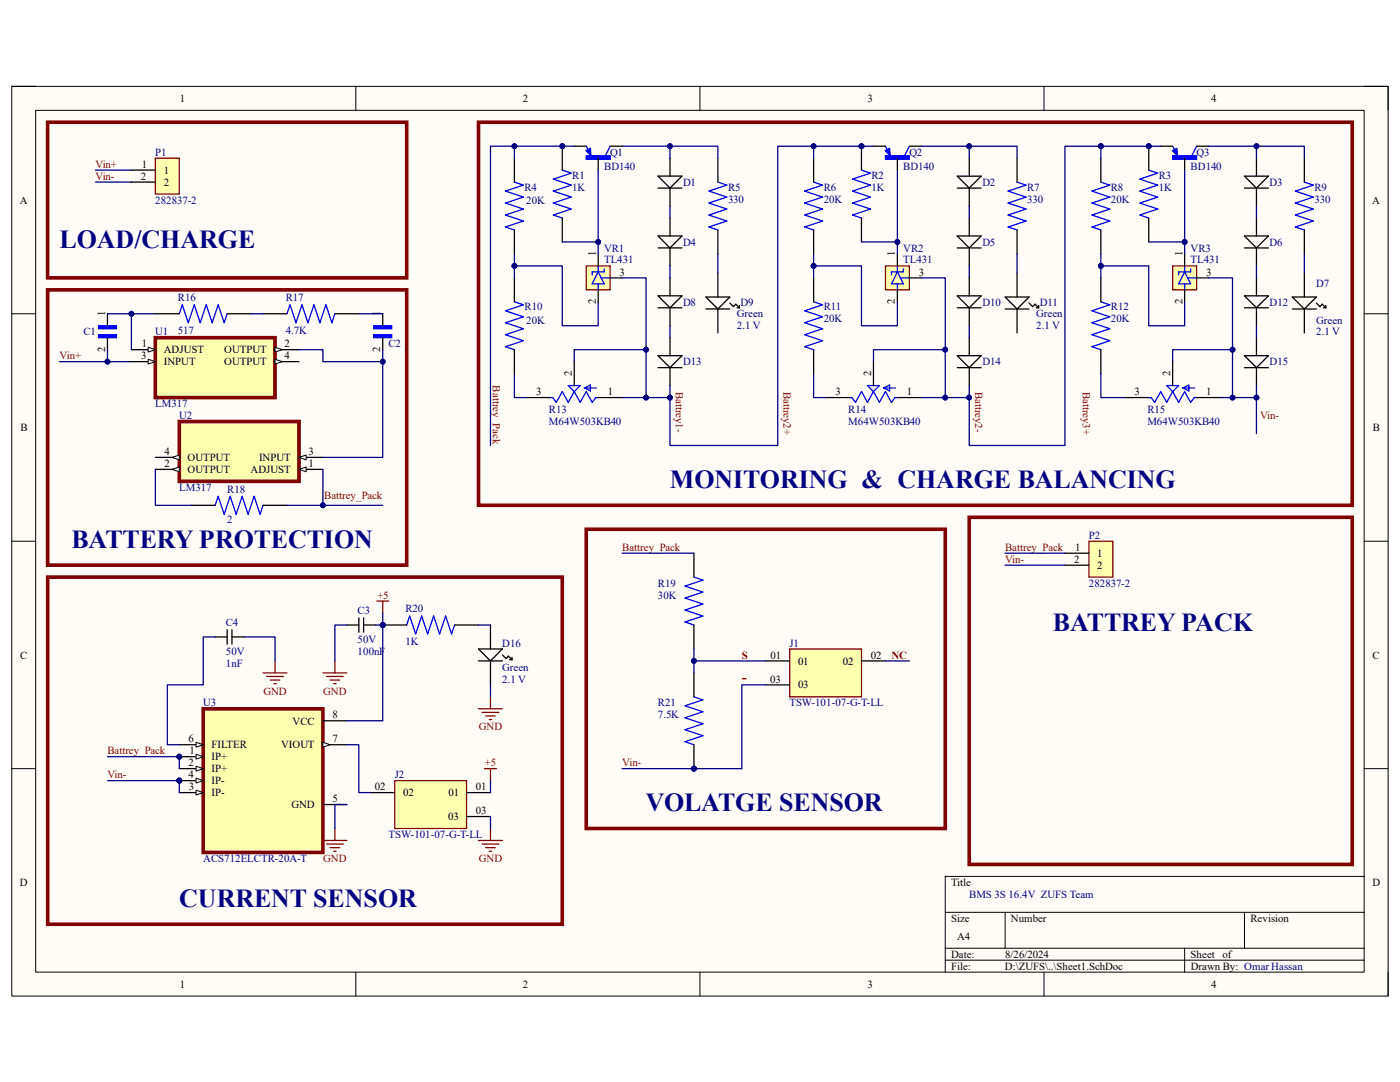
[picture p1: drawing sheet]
<svg xmlns="http://www.w3.org/2000/svg" width="279mm" height="216mm" viewBox="0 0 279 216" stroke-linecap="round" stroke-linejoin="round" font-family="sans-serif">
<path d="M2.3 17.2h274.7v181.6h-274.7z" fill-rule="evenodd" fill="#fffcf8"/>
<path d="M2.3 17.2h274.7v181.6h-274.7z" fill="none" stroke="#000" stroke-width=".2"/>
<path d="M7.1 22h265.1v172h-265.1z" fill-rule="evenodd" fill="#fffcf8"/>
<g fill="none" stroke="#000" stroke-width=".2">
<path d="M2.3 17.2h4.8M71 17.2v4.8M139.7 17.2v4.8M208.4 17.2v4.8M272.2 17.2h4.8v4.8M7.1 22h265.1v172h-265.1zM2.3 62.6h4.8M272.2 62.6h4.8M2.3 108h4.8M272.2 108h4.8M2.3 153.4h4.8M272.2 153.4h4.8"/>
<path d="M272.2 174.9h-83.6v19.1M71 194v4.8M139.7 194v4.8M188.6 182h83.6M188.6 189.2h83.6M188.6 191.6h83.6M200.6 182v7.2M208.4 194v4.8M236.4 189.2v4.8M248.4 182v7.2M277 194v4.8"/>
</g>
<path d="M31 67.4h23.9v11.9h-23.9z" fill-rule="evenodd" fill="#ffffb0"/>
<path d="M31 67.4h23.9v11.9h-23.9z" fill="none" stroke="#800000" stroke-width=".72"/>
<path d="M26.2 69.8h4.8" fill="none" stroke="#000" stroke-width=".25"/>
<path d="M29.6 69.3l1.4 .5-1.4 .5z" fill="#f8fcff"/>
<path d="M29.6 69.3l1.4 .5-1.4 .5z" fill="none" stroke="#000" stroke-width=".2"/>
<path d="M26.2 72.2h4.8" fill="none" stroke="#000" stroke-width=".25"/>
<path d="M29.6 71.7l1.4 .5-1.4 .4z" fill="#f8fcff"/>
<path d="M29.6 71.7l1.4 .5-1.4 .4z" fill="none" stroke="#000" stroke-width=".2"/>
<path d="M54.9 69.8h4.8" fill="none" stroke="#000" stroke-width=".25"/>
<path d="M54.9 69.3l1.4 .5-1.4 .5z" fill="#f8fcff"/>
<path d="M54.9 69.3l1.4 .5-1.4 .5z" fill="none" stroke="#000" stroke-width=".2"/>
<path d="M54.9 72.2h4.8" fill="none" stroke="#000" stroke-width=".25"/>
<path d="M54.9 71.7l1.4 .5-1.4 .4z" fill="#f8fcff"/>
<path d="M54.9 71.7l1.4 .5-1.4 .4z" fill="none" stroke="#000" stroke-width=".2"/>
<path d="M35.8 84.1h23.9v11.9h-23.9z" fill-rule="evenodd" fill="#ffffb0"/>
<path d="M35.8 84.1h23.9v11.9h-23.9z" fill="none" stroke="#800000" stroke-width=".72"/>
<path d="M59.7 93.7h4.7" fill="none" stroke="#000" stroke-width=".25"/>
<path d="M59.7 93.7l1.4-.5v.9z" fill="#f8fcff"/>
<path d="M59.7 93.7l1.4-.5v.9z" fill="none" stroke="#000" stroke-width=".2"/>
<path d="M59.7 91.3h4.7" fill="none" stroke="#000" stroke-width=".25"/>
<path d="M59.7 91.3l1.4-.5v1z" fill="#f8fcff"/>
<path d="M59.7 91.3l1.4-.5v1z" fill="none" stroke="#000" stroke-width=".2"/>
<path d="M31 93.7h4.8" fill="none" stroke="#000" stroke-width=".25"/>
<path d="M34.3 93.7l1.5-.5v.9z" fill="#f8fcff"/>
<path d="M34.3 93.7l1.5-.5v.9z" fill="none" stroke="#000" stroke-width=".2"/>
<path d="M31 91.3h4.8" fill="none" stroke="#000" stroke-width=".25"/>
<path d="M34.3 91.3l1.5-.5v1z" fill="#f8fcff"/>
<path d="M34.3 91.3l1.5-.5v1z" fill="none" stroke="#000" stroke-width=".2"/>
<path d="M31 31.6h4.8v7.1h-4.8z" fill-rule="evenodd" fill="#ffffb0"/>
<path d="M31 31.6h4.8v7.1h-4.8z" fill="none" stroke="#800000" stroke-width=".25"/>
<path d="M26.2 33.9h4.8M26.2 36.3h4.8" fill="none" stroke="#000" stroke-width=".25"/>
<path d="M19.7 66.8h3.5v.6h-3.5z" fill-rule="evenodd" fill="#00f"/>
<path d="M19.7 66.8h3.5v.6h-3.5z" fill="none" stroke="#00f" stroke-width=".25"/>
<path d="M19.7 65h3.5v.6h-3.5z" fill-rule="evenodd" fill="#00f"/>
<path d="M19.7 65h3.5v.6h-3.5z" fill="none" stroke="#00f" stroke-width=".25"/>
<path d="M21.4 62.6v2.4M21.4 67.4v2.4" fill="none" stroke="#000" stroke-width=".25"/>
<path d="M74.6 66.8h3.6v.6h-3.6z" fill-rule="evenodd" fill="#00f"/>
<path d="M74.6 66.8h3.6v.6h-3.6z" fill="none" stroke="#00f" stroke-width=".25"/>
<path d="M74.6 65h3.6v.6h-3.6z" fill-rule="evenodd" fill="#00f"/>
<path d="M74.6 65h3.6v.6h-3.6z" fill="none" stroke="#00f" stroke-width=".25"/>
<path d="M76.4 62.6v2.4M76.4 67.4v2.4" fill="none" stroke="#000" stroke-width=".25"/>
<path d="M9.5 24.4h71.7v31h-71.7zM9.5 57.8h71.7v55h-71.7z" fill="none" stroke="#800000" stroke-width=".72"/>
<path d="M117 31.1h4.8v.7h-4.8z" fill-rule="evenodd" fill="#00f"/>
<path d="M117 31.1h4.8v.7h-4.8zM117 29.2l.4 .7M121.8 29.2l-1 1.9" fill="none" stroke="#00f" stroke-width=".25"/>
<path d="M116.9 30.1l.9-.5 .1 1.5z" fill="#00f"/>
<path d="M116.9 30.1l.9-.5 .1 1.5z" fill="none" stroke="#00f" stroke-width=".25"/>
<path d="M114.6 29.2h2.4M119.4 31.6v2.3M121.8 29.2h2.4" fill="none" stroke="#000" stroke-width=".25"/>
<path d="M117 53.1h4.8v4.7h-4.8z" fill-rule="evenodd" fill="#ffffb0"/>
<path d="M117 53.1h4.8v4.7h-4.8z" fill="none" stroke="#800000" stroke-width=".25"/>
<path d="M119.4 54.3l1.2 2.3h-2.4zM119.4 53.1v1.2M119.4 56.6v1.2M120 55.4h1.8M120.6 53.7v.6h-2.4v.5" fill="none" stroke="#00f" stroke-width=".25"/>
<g fill="none" stroke="#000" stroke-width=".25">
<path d="M131.3 35.1h4.8l-2.4 2.4zM131.3 37.5h4.8M133.7 31.6v3.5M133.7 37.5v3.6M119.4 50.7v2.4M119.4 57.8v2.4M121.8 55.4h2.4M131.3 59h4.8l-2.4 2.4zM131.3 47.1h4.8l-2.4 2.4zM131.3 49.5h4.8M133.7 43.5v3.6M133.7 49.5v3.6"/>
<path d="M133.7 55.4v3.6M140.9 59.3h4.8l-2.4 2.4zM143.3 54.5v4.8M131.3 61.4h4.8M131.3 71h4.8l-2.4 2.4zM131.3 73.4h4.8M133.7 61.4v3.6M133.7 67.4v3.6M133.7 73.4v3.5M140.9 61.7h4.8M143.3 61.7v4.7M145.7 60.5l.7 .7 .4-.5 .8 .7"/>
<path d="M147.1 61.4h.5M147.6 60.9v.5"/>
</g>
<path d="M176.7 31.1h4.8v.7h-4.8z" fill-rule="evenodd" fill="#00f"/>
<path d="M176.7 31.1h4.8v.7h-4.8zM176.7 29.2l.4 .7M181.5 29.2l-1 1.9" fill="none" stroke="#00f" stroke-width=".25"/>
<path d="M176.6 30.1l.9-.5 .2 1.5z" fill="#00f"/>
<path d="M176.6 30.1l.9-.5 .2 1.5z" fill="none" stroke="#00f" stroke-width=".25"/>
<path d="M174.3 29.2h2.4M179.1 31.6v2.4M181.5 29.2h2.4" fill="none" stroke="#000" stroke-width=".25"/>
<path d="M176.7 53.1h4.8v4.7h-4.8z" fill-rule="evenodd" fill="#ffffb0"/>
<path d="M176.7 53.1h4.8v4.7h-4.8z" fill="none" stroke="#800000" stroke-width=".25"/>
<path d="M179.1 54.3l-1.2 2.3h2.4l-.6-1.2M179.1 54.3l.6 1.1M179.1 53.1v1.2M179.1 56.6v1.2M179.7 55.4h1.8M180.3 53.7v.6h-2.4v.6" fill="none" stroke="#00f" stroke-width=".25"/>
<g fill="none" stroke="#000" stroke-width=".25">
<path d="M191 35.1h4.8l-2.4 2.4zM191 37.5h4.8M193.4 31.6v3.5M193.4 37.5v3.6M179.1 50.7v2.4M179.1 57.8v2.4M181.5 55.4h2.4M191 59h4.8l-2.4 2.4zM191 47.1h4.8l-2.4 2.4zM191 49.5h4.8M193.4 43.5v3.6M193.4 49.5v3.6"/>
<path d="M193.4 55.4v3.6M200.6 59.3h4.8l-2.4 2.4zM203 54.5v4.8M191 61.4h4.8M191 71h4.8l-2.4 2.4zM191 73.4h4.8M193.4 61.4v3.6M193.4 67.4v3.6M193.4 73.4v3.5M200.6 61.7h4.8M203 61.7v4.7M205.4 60.5l.7 .7 .5-.5 .7 .7"/>
<path d="M206.8 61.4h.5M207.3 60.9v.5"/>
</g>
<path d="M234 31.1h4.8v.7h-4.8z" fill-rule="evenodd" fill="#00f"/>
<path d="M234 31.1h4.8v.7h-4.8zM234 29.2l.4 .7M238.8 29.2l-1 1.9" fill="none" stroke="#00f" stroke-width=".25"/>
<path d="M234 30.1l.9-.5 .1 1.5z" fill="#00f"/>
<path d="M234 30.1l.9-.5 .1 1.5z" fill="none" stroke="#00f" stroke-width=".25"/>
<path d="M231.6 29.2h2.4M236.4 31.6v2.4M238.8 29.2h2.4" fill="none" stroke="#000" stroke-width=".25"/>
<path d="M234 53.1h4.8v4.7h-4.8z" fill-rule="evenodd" fill="#ffffb0"/>
<path d="M234 53.1h4.8v4.7h-4.8z" fill="none" stroke="#800000" stroke-width=".25"/>
<path d="M236.4 54.3l-1.2 2.3h2.4l-.6-1.2M236.4 54.3l.6 1.1M236.4 53.1v1.2M236.4 56.6v1.2M237 55.4h1.8M237.6 53.7v.6h-2.4v.6" fill="none" stroke="#00f" stroke-width=".25"/>
<g fill="none" stroke="#000" stroke-width=".25">
<path d="M248.4 35.1h4.7l-2.3 2.4zM248.4 37.5h4.7M250.8 31.6v3.5M250.8 37.5v3.6M236.4 50.7v2.4M236.4 57.8v2.4M238.8 55.4h2.4M248.4 59h4.7l-2.3 2.4zM248.4 47.1h4.7l-2.3 2.4zM248.4 49.5h4.7M250.8 43.5v3.6M250.8 49.5v3.6"/>
<path d="M250.8 55.4v3.6M257.9 59.3h4.8l-2.4 2.4zM260.3 54.5v4.8M248.4 61.4h4.7M248.4 71h4.7l-2.3 2.4zM248.4 73.4h4.7M250.8 61.4v3.6M250.8 67.4v3.6M250.8 73.4v3.5M257.9 61.7h4.8M260.3 61.7v4.7M262.7 60.5l.7 .7 .5-.5 .7 .7"/>
<path d="M264.1 61.4h.5M264.6 60.9v.5"/>
</g>
<path d="M95.5 24.4h174.4v76.4h-174.4z" fill="none" stroke="#800000" stroke-width=".72"/>
<path d="M217.3 108h4.8v7.2h-4.8z" fill-rule="evenodd" fill="#ffffb0"/>
<path d="M217.3 108h4.8v7.2h-4.8z" fill="none" stroke="#800000" stroke-width=".25"/>
<path d="M102.7 55.4v4.8M31 62.6h4.8M45.3 62.6h4.8M102.7 69.8v4.8M212.5 110.4h4.8M212.5 112.8h4.8" fill="none" stroke="#000" stroke-width=".25"/>
<path d="M193.4 103.2h76.5v69.3h-76.5z" fill="none" stroke="#800000" stroke-width=".72"/>
<path d="M35.8 62.6l.6-1.8 1.2 3.6 1.2-3.6 1.2 3.6 1.2-3.6 1.1 3.6 1.2-3.6 1.2 3.6 .6-1.8M102.7 60.2l1.8 .6-3.6 1.2 3.6 1.2-3.6 1.2 3.6 1.2-3.6 1.2 3.6 1.2-3.6 1.2 1.8 .6" fill="none" stroke="#00f" stroke-width=".25"/>
<circle cx="112.2" cy="29.2" r=".48" fill="#000080"/>
<circle cx="112.2" cy="29.2" r=".48" fill="none" stroke="#000080" stroke-width=".2"/>
<path d="M112.2 33.9l1.8 .6-3.6 1.2 3.6 1.2-3.6 1.2 3.6 1.2-3.6 1.2 3.6 1.2-3.6 1.2 1.8 .6" fill="none" stroke="#00f" stroke-width=".25"/>
<path d="M112.2 29.2v4.7M112.2 43.5v4.8" fill="none" stroke="#000" stroke-width=".25"/>
<circle cx="112.2" cy="29.2" r=".48" fill="#000080"/>
<circle cx="112.2" cy="29.2" r=".48" fill="none" stroke="#000080" stroke-width=".2"/>
<path d="M102.7 36.3l1.8 .6-3.6 1.2 3.6 1.2-3.6 1.2 3.6 1.2-3.6 1.2 3.6 1.2-3.6 1.2 1.8 .6M162.4 36.3l1.8 .6-3.6 1.2 3.6 1.2-3.6 1.2 3.6 1.2-3.6 1.2 3.6 1.2-3.6 1.2 1.8 .6M57.3 62.6l.6-1.8 1.2 3.6 1.2-3.6 1.2 3.6 1.2-3.6 1.1 3.6 1.2-3.6 1.2 3.6 .6-1.8M162.4 60.2l1.8 .6-3.6 1.2 3.6 1.2-3.6 1.2 3.6 1.2-3.6 1.2 3.6 1.2-3.6 1.2 1.8 .6M42.9 100.8l.6-1.8 1.2 3.6 1.2-3.6 1.2 3.6 1.2-3.6 1.2 3.6 1.2-3.6 1.2 3.6 .6-1.8" fill="none" stroke="#00f" stroke-width=".25"/>
<path d="M102.7 31.6v4.7M162.4 31.6v4.7M102.7 45.9v4.8M162.4 45.9v4.8M162.4 55.4v4.8M52.5 62.6h4.8M66.8 62.6h4.8M162.4 69.8v4.8M38.2 100.8h4.7M52.5 100.8h4.8" fill="none" stroke="#000" stroke-width=".25"/>
<circle cx="171.9" cy="29.2" r=".48" fill="#000080"/>
<circle cx="171.9" cy="29.2" r=".48" fill="none" stroke="#000080" stroke-width=".2"/>
<path d="M171.9 34l1.8 .5-3.6 1.2 3.6 1.2-3.6 1.2 3.6 1.2-3.6 1.2 3.6 1.2-3.6 1.2 1.8 .6" fill="none" stroke="#00f" stroke-width=".25"/>
<path d="M171.9 29.2v4.7M171.9 43.5v4.8" fill="none" stroke="#000" stroke-width=".25"/>
<circle cx="171.9" cy="29.2" r=".48" fill="#000080"/>
<circle cx="171.9" cy="29.2" r=".48" fill="none" stroke="#000080" stroke-width=".2"/>
<path d="M143.3 36.3l1.8 .6-3.6 1.2 3.6 1.2-3.6 1.2 3.6 1.2-3.6 1.2 3.6 1.2-3.6 1.2 1.8 .6M219.7 36.3l1.8 .6-3.6 1.2 3.6 1.2-3.6 1.2 3.6 1.2-3.6 1.2 3.6 1.2-3.6 1.2 1.8 .6M219.7 60.2l1.8 .6-3.6 1.2 3.6 1.2-3.6 1.2 3.6 1.2-3.6 1.2 3.6 1.2-3.6 1.2 1.8 .6" fill="none" stroke="#00f" stroke-width=".25"/>
<path d="M143.3 31.6v4.7M219.7 31.6v4.7M143.3 45.9v4.8M219.7 45.9v4.8M219.7 55.4v4.8M219.7 69.8v4.8" fill="none" stroke="#000" stroke-width=".25"/>
<circle cx="229.3" cy="29.2" r=".48" fill="#000080"/>
<circle cx="229.3" cy="29.2" r=".48" fill="none" stroke="#000080" stroke-width=".2"/>
<path d="M229.3 34l1.7 .5-3.5 1.2 3.5 1.2-3.5 1.2 3.5 1.2-3.5 1.2 3.5 1.2-3.5 1.2 1.8 .6" fill="none" stroke="#00f" stroke-width=".25"/>
<path d="M229.3 29.2v4.8M229.3 43.5v4.8" fill="none" stroke="#000" stroke-width=".25"/>
<circle cx="229.3" cy="29.2" r=".48" fill="#000080"/>
<circle cx="229.3" cy="29.2" r=".48" fill="none" stroke="#000080" stroke-width=".2"/>
<path d="M203 36.3l1.8 .6-3.6 1.2 3.6 1.2-3.6 1.2 3.6 1.2-3.6 1.2 3.6 1.2-3.6 1.2 1.8 .6M260.3 36.3l1.8 .6-3.6 1.2 3.6 1.2-3.6 1.2 3.6 1.2-3.6 1.2 3.6 1.2-3.6 1.2 1.8 .6M138.5 115.2l1.8 .6-3.6 1.2 3.6 1.1-3.6 1.2 3.6 1.2-3.6 1.2 3.6 1.2-3.6 1.2 1.8 .6" fill="none" stroke="#00f" stroke-width=".25"/>
<path d="M203 31.6v4.7M260.3 31.6v4.7M203 45.9v4.8M260.3 45.9v4.8M138.5 110.4v4.8M138.5 124.7v4.8" fill="none" stroke="#000" stroke-width=".25"/>
<path d="M117 105.6h71.6v59.7h-71.6z" fill="none" stroke="#800000" stroke-width=".72"/>
<circle cx="138.5" cy="153.4" r=".48" fill="#000080"/>
<circle cx="138.5" cy="153.4" r=".48" fill="none" stroke="#000080" stroke-width=".2"/>
<path d="M138.5 139l1.8 .6-3.6 1.2 3.6 1.2-3.6 1.2 3.6 1.2-3.6 1.2 3.6 1.2-3.6 1.2 1.8 .6" fill="none" stroke="#00f" stroke-width=".25"/>
<path d="M138.5 148.6v4.8" fill="none" stroke="#000" stroke-width=".25"/>
<circle cx="138.5" cy="153.4" r=".48" fill="#000080"/>
<circle cx="138.5" cy="153.4" r=".48" fill="none" stroke="#000080" stroke-width=".2"/>
<path d="M138.5 134.3v4.7" fill="none" stroke="#000" stroke-width=".25"/>
<path d="M157.6 129.5h14.3v9.5h-14.3z" fill-rule="evenodd" fill="#ffffb0"/>
<path d="M157.6 129.5h14.3v9.5h-14.3z" fill="none" stroke="#800000" stroke-width=".25"/>
<path d="M152.8 131.9h4.8M152.8 136.7h4.8M171.9 131.9h4.8" fill="none" stroke="#000" stroke-width=".25"/>
<circle cx="35.8" cy="151" r=".48" fill="#000080"/>
<circle cx="35.8" cy="151" r=".48" fill="none" stroke="#000080" stroke-width=".2"/>
<circle cx="35.8" cy="155.8" r=".48" fill="#000080"/>
<circle cx="35.8" cy="155.8" r=".48" fill="none" stroke="#000080" stroke-width=".2"/>
<path d="M40.6 141.4h23.8v28.7h-23.8z" fill-rule="evenodd" fill="#ffffb0"/>
<path d="M40.6 141.4h23.8v28.7h-23.8z" fill="none" stroke="#800000" stroke-width=".72"/>
<path d="M35.8 148.6h4.8" fill="none" stroke="#000" stroke-width=".25"/>
<path d="M39.1 148.1l1.5 .5-1.5 .5z" fill="#f8fcff"/>
<path d="M39.1 148.1l1.5 .5-1.5 .5z" fill="none" stroke="#000" stroke-width=".2"/>
<path d="M35.8 151h4.8" fill="none" stroke="#000" stroke-width=".25"/>
<path d="M39.1 150.5l1.5 .5-1.5 .5z" fill="#f8fcff"/>
<path d="M39.1 150.5l1.5 .5-1.5 .5z" fill="none" stroke="#000" stroke-width=".2"/>
<circle cx="35.8" cy="151" r=".48" fill="#000080"/>
<circle cx="35.8" cy="151" r=".48" fill="none" stroke="#000080" stroke-width=".2"/>
<path d="M35.8 153.4h4.8" fill="none" stroke="#000" stroke-width=".25"/>
<path d="M39.1 152.9l1.5 .5-1.5 .5z" fill="#f8fcff"/>
<path d="M39.1 152.9l1.5 .5-1.5 .5z" fill="none" stroke="#000" stroke-width=".2"/>
<path d="M35.8 155.8h4.8" fill="none" stroke="#000" stroke-width=".25"/>
<path d="M39.1 155.3l1.5 .5-1.5 .4z" fill="#f8fcff"/>
<path d="M39.1 155.3l1.5 .5-1.5 .4z" fill="none" stroke="#000" stroke-width=".2"/>
<circle cx="35.8" cy="155.8" r=".48" fill="#000080"/>
<circle cx="35.8" cy="155.8" r=".48" fill="none" stroke="#000080" stroke-width=".2"/>
<path d="M35.8 158.2h4.8" fill="none" stroke="#000" stroke-width=".25"/>
<path d="M39.1 157.7l1.5 .5-1.5 .4z" fill="#f8fcff"/>
<path d="M39.1 157.7l1.5 .5-1.5 .4z" fill="none" stroke="#000" stroke-width=".2"/>
<path d="M64.4 143.8h4.8M64.4 148.6h4.8" fill="none" stroke="#000" stroke-width=".25"/>
<path d="M64.4 148.1l1.5 .5-1.5 .5z" fill="#f8fcff"/>
<path d="M64.4 148.1l1.5 .5-1.5 .5z" fill="none" stroke="#000" stroke-width=".2"/>
<path d="M64.4 160.5h4.8" fill="none" stroke="#000" stroke-width=".25"/>
<path d="M9.5 115.2h102.7v69.2h-102.7z" fill="none" stroke="#800000" stroke-width=".72"/>
<path d="M64.4 167.7h4.8M65.2 168.4h3.3M65.9 169.1h1.9M66.6 169.9h.5M66.8 165.3v2.4" fill="none" stroke="#800000" stroke-width=".25"/>
<path d="M78.8 155.8h14.3v9.5h-14.3z" fill-rule="evenodd" fill="#ffffb0"/>
<path d="M78.8 155.8h14.3v9.5h-14.3zM96.7 153.4h2.4M97.9 153.4v2.4M95.5 167.7h4.8M96.2 168.4h3.4M96.9 169.1h1.9M97.6 169.9h.5M97.9 165.3v2.4" fill="none" stroke="#800000" stroke-width=".25"/>
<path d="M74 158.2h4.8M93.1 158.2h4.8M93.1 162.9h4.8" fill="none" stroke="#000" stroke-width=".25"/>
<circle cx="76.4" cy="124.7" r=".48" fill="#000080"/>
<circle cx="76.4" cy="124.7" r=".48" fill="none" stroke="#000080" stroke-width=".2"/>
<path d="M81.2 124.7l.6-1.8 1.2 3.6 1.1-3.6 1.2 3.6 1.2-3.6 1.2 3.6 1.2-3.6 1.2 3.6 .6-1.8" fill="none" stroke="#00f" stroke-width=".25"/>
<path d="M76.4 124.7h4.8M90.7 124.7h4.8" fill="none" stroke="#000" stroke-width=".25"/>
<circle cx="76.4" cy="124.7" r=".48" fill="#000080"/>
<circle cx="76.4" cy="124.7" r=".48" fill="none" stroke="#000080" stroke-width=".2"/>
<g fill="none" stroke="#000" stroke-width=".25">
<path d="M105.1 79.3h4.7M114.6 72.2v4.7M119.4 79.3h4.8M164.8 79.3h4.7M174.3 72.2v4.7M179.1 79.3h4.8M224.5 79.3h4.8M234 72.2v4.7M238.8 79.3h4.8M42.9 127.1h2.4M45.3 125.7v2.8M46.3 125.7v2.8"/>
<path d="M46.3 127.1h2.4M69.2 124.7h2.4M71.6 123.3v2.8M72.6 123.3v2.8M72.6 124.7h2.4M95.5 129.5h4.8l-2.4 2.4zM95.5 131.9h4.8M97.9 124.7v4.8M97.9 131.9v4.8M100.3 130.7l.7 .7 .5-.5 .7 .7M101.7 131.6h.5M102.2 131.2v.4"/>
</g>
<g fill="none" stroke="#800000" stroke-width=".25">
<path d="M75.2 119.9h2.4M76.4 119.9v2.4M52.5 134.3h4.8M53.2 135h3.4M53.9 135.7h1.9M54.7 136.4h.4M54.9 131.9v2.4M64.4 134.3h4.8M65.2 135h3.3M65.9 135.7h1.9M66.6 136.4h.5M66.8 131.9v2.4"/>
<path d="M97.9 139v2.4M95.5 141.4h4.8M96.2 142.2h3.4M96.9 142.9h1.9M97.6 143.6h.5"/>
</g>
<g fill="none" stroke="#00f" stroke-width=".25">
<path d="M113.4 76.9h2.4l-1.2 1.2zM114.6 78.1l-1.2 2.2-1.2-2.2-1.2 2.2-.7-1h-.5M114.6 78.1l1.2 2.2 1.2-2.2 1.2 2.2 .7-1h.5M116.6 77.4h2.4M116.6 77.4l1.2-.6v1.2zM173.1 76.9h2.4l-1.2 1.2zM174.3 78.1l-1.2 2.2-1.2-2.2-1.2 2.2-.7-1h-.5M174.3 78.1l1.2 2.2 1.2-2.2 1.2 2.2 .7-1h.5M176.4 77.4h2.3M176.4 77.4l1.1-.6v1.2zM232.8 76.9h2.4l-1.2 1.2zM234 78.1l-1.2 2.2-1.2-2.2-1.1 2.2-.8-1h-.4"/>
<path d="M234 78.1l1.2 2.2 1.2-2.2 1.2 2.2 .7-1h.5M236.1 77.4h2.4M236.1 77.4l1.2-.6v1.2z"/>
</g>
<path d="M19.1 33.9h7.1M19.1 36.3h7.1M21.4 69.8v2.4" fill="none" stroke="#000080" stroke-width=".25"/>
<circle cx="21.4" cy="72.2" r=".48" fill="#000080"/>
<circle cx="21.4" cy="72.2" r=".48" fill="none" stroke="#000080" stroke-width=".2"/>
<path d="M64.4 93.7v7.1" fill="none" stroke="#000080" stroke-width=".25"/>
<circle cx="64.4" cy="100.8" r=".48" fill="#000080"/>
<circle cx="64.4" cy="100.8" r=".48" fill="none" stroke="#000080" stroke-width=".2"/>
<path d="M124.2 29.2h9.5v2.4M133.7 41.1v2.4M133.7 53.1v2.3M133.7 65v2.4" fill="none" stroke="#000080" stroke-width=".25"/>
<circle cx="133.7" cy="29.2" r=".48" fill="#000080"/>
<circle cx="133.7" cy="29.2" r=".48" fill="none" stroke="#000080" stroke-width=".2"/>
<path d="M183.9 29.2h9.5v2.4M193.4 41.1v2.4M193.4 53.1v2.3M193.4 65v2.4" fill="none" stroke="#000080" stroke-width=".25"/>
<circle cx="193.4" cy="29.2" r=".48" fill="#000080"/>
<circle cx="193.4" cy="29.2" r=".48" fill="none" stroke="#000080" stroke-width=".2"/>
<path d="M241.2 29.2h9.6v2.4M250.8 41.1v2.4M250.8 53.1v2.3M250.8 65v2.4" fill="none" stroke="#000080" stroke-width=".25"/>
<circle cx="250.8" cy="29.2" r=".48" fill="#000080"/>
<circle cx="250.8" cy="29.2" r=".48" fill="none" stroke="#000080" stroke-width=".2"/>
<path d="M11.9 72.2h14.3" fill="none" stroke="#000080" stroke-width=".25"/>
<circle cx="21.4" cy="72.2" r=".48" fill="#000080"/>
<circle cx="21.4" cy="72.2" r=".48" fill="none" stroke="#000080" stroke-width=".2"/>
<path d="M119.4 33.9v16.8" fill="none" stroke="#000080" stroke-width=".25"/>
<circle cx="119.4" cy="48.3" r=".48" fill="#000080"/>
<circle cx="119.4" cy="48.3" r=".48" fill="none" stroke="#000080" stroke-width=".2"/>
<path d="M236.4 34v16.7" fill="none" stroke="#000080" stroke-width=".25"/>
<circle cx="236.4" cy="48.3" r=".48" fill="#000080"/>
<circle cx="236.4" cy="48.3" r=".48" fill="none" stroke="#000080" stroke-width=".2"/>
<path d="M250.8 76.9v9.6" fill="none" stroke="#000080" stroke-width=".25"/>
<circle cx="250.8" cy="79.3" r=".48" fill="#000080"/>
<circle cx="250.8" cy="79.3" r=".48" fill="none" stroke="#000080" stroke-width=".2"/>
<path d="M21.4 62.6h4.8v7.2M200.6 112.8h11.9" fill="none" stroke="#000080" stroke-width=".25"/>
<circle cx="26.2" cy="62.6" r=".48" fill="#000080"/>
<circle cx="26.2" cy="62.6" r=".48" fill="none" stroke="#000080" stroke-width=".2"/>
<path d="M26.2 62.6h4.8" fill="none" stroke="#000080" stroke-width=".25"/>
<circle cx="26.2" cy="62.6" r=".48" fill="#000080"/>
<circle cx="26.2" cy="62.6" r=".48" fill="none" stroke="#000080" stroke-width=".2"/>
<path d="M50.1 62.6h2.4M71.6 62.6h4.8M57.3 100.8h19.1" fill="none" stroke="#000080" stroke-width=".25"/>
<circle cx="64.4" cy="100.8" r=".48" fill="#000080"/>
<circle cx="64.4" cy="100.8" r=".48" fill="none" stroke="#000080" stroke-width=".2"/>
<path d="M112.2 48.3h7.2" fill="none" stroke="#000080" stroke-width=".25"/>
<circle cx="119.4" cy="48.3" r=".48" fill="#000080"/>
<circle cx="119.4" cy="48.3" r=".48" fill="none" stroke="#000080" stroke-width=".2"/>
<path d="M102.7 50.7v4.7" fill="none" stroke="#000080" stroke-width=".25"/>
<circle cx="102.7" cy="53.1" r=".48" fill="#000080"/>
<circle cx="102.7" cy="53.1" r=".48" fill="none" stroke="#000080" stroke-width=".2"/>
<path d="M102.7 53.1h9.5v11.9h7.2v-4.8" fill="none" stroke="#000080" stroke-width=".25"/>
<circle cx="102.7" cy="53.1" r=".48" fill="#000080"/>
<circle cx="102.7" cy="53.1" r=".48" fill="none" stroke="#000080" stroke-width=".2"/>
<path d="M174.3 29.2h-19.1v59.7h-21.5v-12" fill="none" stroke="#000080" stroke-width=".25"/>
<circle cx="133.7" cy="79.3" r=".48" fill="#000080"/>
<circle cx="133.7" cy="79.3" r=".48" fill="none" stroke="#000080" stroke-width=".2"/>
<circle cx="162.4" cy="29.2" r=".48" fill="#000080"/>
<circle cx="162.4" cy="29.2" r=".48" fill="none" stroke="#000080" stroke-width=".2"/>
<circle cx="171.9" cy="29.2" r=".48" fill="#000080"/>
<circle cx="171.9" cy="29.2" r=".48" fill="none" stroke="#000080" stroke-width=".2"/>
<path d="M179.1 34v16.7" fill="none" stroke="#000080" stroke-width=".25"/>
<circle cx="179.1" cy="48.3" r=".48" fill="#000080"/>
<circle cx="179.1" cy="48.3" r=".48" fill="none" stroke="#000080" stroke-width=".2"/>
<path d="M171.9 48.3h7.2" fill="none" stroke="#000080" stroke-width=".25"/>
<circle cx="179.1" cy="48.3" r=".48" fill="#000080"/>
<circle cx="179.1" cy="48.3" r=".48" fill="none" stroke="#000080" stroke-width=".2"/>
<path d="M162.4 29.2v2.4" fill="none" stroke="#000080" stroke-width=".25"/>
<circle cx="162.4" cy="29.2" r=".48" fill="#000080"/>
<circle cx="162.4" cy="29.2" r=".48" fill="none" stroke="#000080" stroke-width=".2"/>
<path d="M162.4 50.7v4.7" fill="none" stroke="#000080" stroke-width=".25"/>
<circle cx="162.4" cy="53.1" r=".48" fill="#000080"/>
<circle cx="162.4" cy="53.1" r=".48" fill="none" stroke="#000080" stroke-width=".2"/>
<path d="M162.4 53.1h9.5v11.9h7.2v-4.8" fill="none" stroke="#000080" stroke-width=".25"/>
<circle cx="162.4" cy="53.1" r=".48" fill="#000080"/>
<circle cx="162.4" cy="53.1" r=".48" fill="none" stroke="#000080" stroke-width=".2"/>
<path d="M133.7 29.2h9.6v2.4M143.3 50.7v3.8" fill="none" stroke="#000080" stroke-width=".25"/>
<circle cx="133.7" cy="29.2" r=".48" fill="#000080"/>
<circle cx="133.7" cy="29.2" r=".48" fill="none" stroke="#000080" stroke-width=".2"/>
<path d="M219.7 29.2v2.4" fill="none" stroke="#000080" stroke-width=".25"/>
<circle cx="219.7" cy="29.2" r=".48" fill="#000080"/>
<circle cx="219.7" cy="29.2" r=".48" fill="none" stroke="#000080" stroke-width=".2"/>
<path d="M219.7 50.7v4.7" fill="none" stroke="#000080" stroke-width=".25"/>
<circle cx="219.7" cy="53.1" r=".48" fill="#000080"/>
<circle cx="219.7" cy="53.1" r=".48" fill="none" stroke="#000080" stroke-width=".2"/>
<path d="M219.7 53.1h9.6v11.9h7.1v-4.8" fill="none" stroke="#000080" stroke-width=".25"/>
<circle cx="219.7" cy="53.1" r=".48" fill="#000080"/>
<circle cx="219.7" cy="53.1" r=".48" fill="none" stroke="#000080" stroke-width=".2"/>
<path d="M219.7 29.2h-7.2v59.7h-19.1v-12" fill="none" stroke="#000080" stroke-width=".25"/>
<circle cx="193.4" cy="79.3" r=".48" fill="#000080"/>
<circle cx="193.4" cy="79.3" r=".48" fill="none" stroke="#000080" stroke-width=".2"/>
<circle cx="219.7" cy="29.2" r=".48" fill="#000080"/>
<circle cx="219.7" cy="29.2" r=".48" fill="none" stroke="#000080" stroke-width=".2"/>
<path d="M219.7 29.2h11.9" fill="none" stroke="#000080" stroke-width=".25"/>
<circle cx="219.7" cy="29.2" r=".48" fill="#000080"/>
<circle cx="219.7" cy="29.2" r=".48" fill="none" stroke="#000080" stroke-width=".2"/>
<circle cx="229.3" cy="29.2" r=".48" fill="#000080"/>
<circle cx="229.3" cy="29.2" r=".48" fill="none" stroke="#000080" stroke-width=".2"/>
<path d="M229.3 48.3h7.1" fill="none" stroke="#000080" stroke-width=".25"/>
<circle cx="236.4" cy="48.3" r=".48" fill="#000080"/>
<circle cx="236.4" cy="48.3" r=".48" fill="none" stroke="#000080" stroke-width=".2"/>
<path d="M250.8 29.2h9.5v2.4" fill="none" stroke="#000080" stroke-width=".25"/>
<circle cx="250.8" cy="29.2" r=".48" fill="#000080"/>
<circle cx="250.8" cy="29.2" r=".48" fill="none" stroke="#000080" stroke-width=".2"/>
<path d="M193.4 29.2h9.6v2.4M203 50.7v3.8M260.3 50.7v3.8" fill="none" stroke="#000080" stroke-width=".25"/>
<circle cx="193.4" cy="29.2" r=".48" fill="#000080"/>
<circle cx="193.4" cy="29.2" r=".48" fill="none" stroke="#000080" stroke-width=".2"/>
<path d="M102.7 29.2v2.4M200.6 110.4h11.9" fill="none" stroke="#000080" stroke-width=".25"/>
<circle cx="102.7" cy="29.2" r=".48" fill="#000080"/>
<circle cx="102.7" cy="29.2" r=".48" fill="none" stroke="#000080" stroke-width=".2"/>
<path d="M114.6 29.2h-16.7v59.7" fill="none" stroke="#000080" stroke-width=".25"/>
<circle cx="102.7" cy="29.2" r=".48" fill="#000080"/>
<circle cx="102.7" cy="29.2" r=".48" fill="none" stroke="#000080" stroke-width=".2"/>
<circle cx="112.2" cy="29.2" r=".48" fill="#000080"/>
<circle cx="112.2" cy="29.2" r=".48" fill="none" stroke="#000080" stroke-width=".2"/>
<path d="M76.4 69.8v21.5h-12" fill="none" stroke="#000080" stroke-width=".25"/>
<circle cx="76.4" cy="72.2" r=".48" fill="#000080"/>
<circle cx="76.4" cy="72.2" r=".48" fill="none" stroke="#000080" stroke-width=".2"/>
<path d="M59.7 69.8h4.7v2.4h12" fill="none" stroke="#000080" stroke-width=".25"/>
<circle cx="76.4" cy="72.2" r=".48" fill="#000080"/>
<circle cx="76.4" cy="72.2" r=".48" fill="none" stroke="#000080" stroke-width=".2"/>
<path d="M31 93.7v7.1h7.2M124.2 153.4h14.3" fill="none" stroke="#000080" stroke-width=".25"/>
<circle cx="138.5" cy="153.4" r=".48" fill="#000080"/>
<circle cx="138.5" cy="153.4" r=".48" fill="none" stroke="#000080" stroke-width=".2"/>
<path d="M124.2 110.4h14.3M138.5 131.9h14.3M176.7 131.9h4.8" fill="none" stroke="#000080" stroke-width=".25"/>
<circle cx="138.5" cy="131.9" r=".48" fill="#000080"/>
<circle cx="138.5" cy="131.9" r=".48" fill="none" stroke="#000080" stroke-width=".2"/>
<path d="M152.8 136.7h-4.8v16.7h-9.5" fill="none" stroke="#000080" stroke-width=".25"/>
<circle cx="138.5" cy="153.4" r=".48" fill="#000080"/>
<circle cx="138.5" cy="153.4" r=".48" fill="none" stroke="#000080" stroke-width=".2"/>
<path d="M35.8 155.8v2.4M69.2 160.5h-2.4v4.8" fill="none" stroke="#000080" stroke-width=".25"/>
<circle cx="35.8" cy="155.8" r=".48" fill="#000080"/>
<circle cx="35.8" cy="155.8" r=".48" fill="none" stroke="#000080" stroke-width=".2"/>
<path d="M76.4 122.3v2.4M95.5 124.7h2.4M97.9 136.7v2.3M97.9 155.8v2.4M97.9 162.9v2.4" fill="none" stroke="#000080" stroke-width=".25"/>
<circle cx="76.4" cy="124.7" r=".48" fill="#000080"/>
<circle cx="76.4" cy="124.7" r=".48" fill="none" stroke="#000080" stroke-width=".2"/>
<path d="M76.4 124.7v19.1h-7.2" fill="none" stroke="#000080" stroke-width=".25"/>
<circle cx="76.4" cy="124.7" r=".48" fill="#000080"/>
<circle cx="76.4" cy="124.7" r=".48" fill="none" stroke="#000080" stroke-width=".2"/>
<path d="M75 124.7h1.4" fill="none" stroke="#000080" stroke-width=".25"/>
<circle cx="76.4" cy="124.7" r=".48" fill="#000080"/>
<circle cx="76.4" cy="124.7" r=".48" fill="none" stroke="#000080" stroke-width=".2"/>
<path d="M48.7 127.1h6.2v4.8M138.5 129.5v4.8" fill="none" stroke="#000080" stroke-width=".25"/>
<circle cx="138.5" cy="131.9" r=".48" fill="#000080"/>
<circle cx="138.5" cy="131.9" r=".48" fill="none" stroke="#000080" stroke-width=".2"/>
<path d="M69.2 124.7h-2.4v7.2M21.5 151h14.3v2.4" fill="none" stroke="#000080" stroke-width=".25"/>
<circle cx="35.8" cy="151" r=".48" fill="#000080"/>
<circle cx="35.8" cy="151" r=".48" fill="none" stroke="#000080" stroke-width=".2"/>
<path d="M21.5 155.8h14.3" fill="none" stroke="#000080" stroke-width=".25"/>
<circle cx="35.8" cy="155.8" r=".48" fill="#000080"/>
<circle cx="35.8" cy="155.8" r=".48" fill="none" stroke="#000080" stroke-width=".2"/>
<path d="M243.6 79.3h7.2M42.9 127.1h-2.3v9.6h-7.2v11.9h2.4M69.2 148.6h2.4v9.6h2.4" fill="none" stroke="#000080" stroke-width=".25"/>
<circle cx="246" cy="79.3" r=".48" fill="#000080"/>
<circle cx="246" cy="79.3" r=".48" fill="none" stroke="#000080" stroke-width=".2"/>
<circle cx="250.8" cy="79.3" r=".48" fill="#000080"/>
<circle cx="250.8" cy="79.3" r=".48" fill="none" stroke="#000080" stroke-width=".2"/>
<path d="M241.2 55.4h4.8v23.9M219.7 74.6v4.7h4.8" fill="none" stroke="#000080" stroke-width=".25"/>
<circle cx="246" cy="69.8" r=".48" fill="#000080"/>
<circle cx="246" cy="69.8" r=".48" fill="none" stroke="#000080" stroke-width=".2"/>
<circle cx="246" cy="79.3" r=".48" fill="#000080"/>
<circle cx="246" cy="79.3" r=".48" fill="none" stroke="#000080" stroke-width=".2"/>
<path d="M246 69.8h-12v2.4" fill="none" stroke="#000080" stroke-width=".25"/>
<circle cx="246" cy="69.8" r=".48" fill="#000080"/>
<circle cx="246" cy="69.8" r=".48" fill="none" stroke="#000080" stroke-width=".2"/>
<path d="M183.9 79.3h9.5" fill="none" stroke="#000080" stroke-width=".25"/>
<circle cx="188.6" cy="79.3" r=".48" fill="#000080"/>
<circle cx="188.6" cy="79.3" r=".48" fill="none" stroke="#000080" stroke-width=".2"/>
<circle cx="193.4" cy="79.3" r=".48" fill="#000080"/>
<circle cx="193.4" cy="79.3" r=".48" fill="none" stroke="#000080" stroke-width=".2"/>
<path d="M162.4 74.6v4.7h2.4M188.6 69.8h-14.3v2.4" fill="none" stroke="#000080" stroke-width=".25"/>
<circle cx="188.6" cy="69.8" r=".48" fill="#000080"/>
<circle cx="188.6" cy="69.8" r=".48" fill="none" stroke="#000080" stroke-width=".2"/>
<path d="M183.9 55.4h4.7v23.9" fill="none" stroke="#000080" stroke-width=".25"/>
<circle cx="188.6" cy="69.8" r=".48" fill="#000080"/>
<circle cx="188.6" cy="69.8" r=".48" fill="none" stroke="#000080" stroke-width=".2"/>
<circle cx="188.6" cy="79.3" r=".48" fill="#000080"/>
<circle cx="188.6" cy="79.3" r=".48" fill="none" stroke="#000080" stroke-width=".2"/>
<path d="M124.2 79.3h9.5" fill="none" stroke="#000080" stroke-width=".25"/>
<circle cx="128.9" cy="79.3" r=".48" fill="#000080"/>
<circle cx="128.9" cy="79.3" r=".48" fill="none" stroke="#000080" stroke-width=".2"/>
<circle cx="133.7" cy="79.3" r=".48" fill="#000080"/>
<circle cx="133.7" cy="79.3" r=".48" fill="none" stroke="#000080" stroke-width=".2"/>
<path d="M102.7 74.6v4.7h2.4M128.9 69.8h-14.3v2.4" fill="none" stroke="#000080" stroke-width=".25"/>
<circle cx="128.9" cy="69.8" r=".48" fill="#000080"/>
<circle cx="128.9" cy="69.8" r=".48" fill="none" stroke="#000080" stroke-width=".2"/>
<path d="M124.2 55.4h4.7v23.9" fill="none" stroke="#000080" stroke-width=".25"/>
<circle cx="128.9" cy="69.8" r=".48" fill="#000080"/>
<circle cx="128.9" cy="69.8" r=".48" fill="none" stroke="#000080" stroke-width=".2"/>
<circle cx="128.9" cy="79.3" r=".48" fill="#000080"/>
<circle cx="128.9" cy="79.3" r=".48" fill="none" stroke="#000080" stroke-width=".2"/>
<g font-size="5.2" fill="#000080">
<text x="11.9" y="49.6">LOAD/CHARGE</text>
<text x="133.7" y="97.3">MONITORING &amp; CHARGE BALANCING</text>
<text x="14.3" y="109.3">BATTERY PROTECTION</text>
<text x="210.1" y="126">BATTREY PACK</text>
<text x="128.9" y="161.8">VOLATGE SENSOR</text>
<text x="35.8" y="180.9">CURRENT SENSOR</text>
</g>
<text font-size="3" fill="#800000" x="148" y="136">-</text>
<g font-size="2.2">
<text x="35.9" y="20.4">1</text>
<text x="104.4" y="20.4">2</text>
<text x="173.1" y="20.4">3</text>
<text x="241.7" y="20.4">4</text>
<text x="28.1" y="35.9">2</text>
<text x="28.3" y="33.5">1</text>
<text x="32.7" y="34.7">1</text>
<text x="3.9" y="40.6">A</text>
<text x="32.7" y="37.1">2</text>
<text x="273.9" y="40.6">A</text>
<text x="118.9" y="51.1" transform="rotate(-90 118.9 51.1)">1</text>
<text x="178.6" y="51.1" transform="rotate(-90 178.6 51.1)">1</text>
<text x="236" y="51.1" transform="rotate(-90 236 51.1)">1</text>
<text x="123.7" y="55">3</text>
<text x="183.4" y="55">3</text>
<text x="240.7" y="55">3</text>
<text x="21" y="63.1" transform="rotate(-90 21 63.1)">1</text>
<text x="75.9" y="63.1" transform="rotate(-90 75.9 63.1)">1</text>
<text x="118.9" y="60.7" transform="rotate(-90 118.9 60.7)">2</text>
<text x="178.6" y="60.7" transform="rotate(-90 178.6 60.7)">2</text>
<text x="236" y="60.7" transform="rotate(-90 236 60.7)">2</text>
<text x="21" y="70.3" transform="rotate(-90 21 70.3)">2</text>
<text x="28.2" y="71.7">3</text>
<text x="28.3" y="69.3">1</text>
<text x="32.7" y="70.5">ADJUST</text>
<text x="44.7" y="70.5">OUTPUT</text>
<text x="56.8" y="69.3">2</text>
<text x="56.8" y="71.7">4</text>
<text x="75.9" y="70.3" transform="rotate(-90 75.9 70.3)">2</text>
<text x="32.7" y="72.9">INPUT</text>
<text x="44.7" y="72.9">OUTPUT</text>
<text x="114.1" y="75" transform="rotate(-90 114.1 75)">2</text>
<text x="173.9" y="75" transform="rotate(-90 173.9 75)">2</text>
<text x="233.5" y="75" transform="rotate(-90 233.5 75)">2</text>
<text x="107" y="78.9">3</text>
<text x="121.3" y="78.9">1</text>
<text x="166.7" y="78.9">3</text>
<text x="181" y="78.9">1</text>
<text x="226.4" y="78.9">3</text>
<text x="240.7" y="78.9">1</text>
<text x="4.1" y="86">B</text>
<text x="274" y="86">B</text>
<text x="32.9" y="93.2">2</text>
<text x="32.9" y="90.8">4</text>
<text x="37.4" y="94.4">OUTPUT</text>
<text x="37.4" y="92">OUTPUT</text>
<text x="50" y="94.4">ADJUST</text>
<text x="51.7" y="92">INPUT</text>
<text x="61.6" y="93.2">1</text>
<text x="61.6" y="90.8">3</text>
<text x="214.4" y="112.3">2</text>
<text x="214.6" y="109.9">1</text>
<text x="218.9" y="111.1">1</text>
<text x="218.9" y="113.5">2</text>
<text x="4" y="131.4">C</text>
<text x="153.8" y="131.4">01</text>
<text x="173.8" y="131.4">02</text>
<text x="273.9" y="131.4">C</text>
<text x="153.7" y="136.2">03</text>
<text x="159.3" y="132.6">01</text>
<text x="159.3" y="137.4">03</text>
<text x="168.2" y="132.6">02</text>
<text x="66.3" y="143.3">8</text>
<text x="37.6" y="148.1">6</text>
<text x="42.2" y="149.4">FILTER</text>
<text x="56.1" y="149.4">VIOUT</text>
<text x="58.4" y="144.6">VCC</text>
<text x="66.3" y="148.1">7</text>
<text x="37.6" y="152.9">2</text>
<text x="37.6" y="155.3">4</text>
<text x="37.8" y="150.5">1</text>
<text x="42.2" y="151.7">IP+</text>
<text x="42.2" y="154.1">IP+</text>
<text x="37.7" y="157.7">3</text>
<text x="42.2" y="156.5">IP-</text>
<text x="42.2" y="158.9">IP-</text>
<text x="58.2" y="161.3">GND</text>
<text x="66.3" y="160.1">5</text>
<text x="74.8" y="157.7">02</text>
<text x="80.4" y="158.9">02</text>
<text x="89.5" y="158.9">01</text>
<text x="95" y="157.7">01</text>
<text x="89.5" y="163.7">03</text>
<text x="95" y="162.5">03</text>
<text x="4" y="176.8">D</text>
<text x="189.8" y="176.8">Title</text>
<text x="273.9" y="176.8">D</text>
<text x="189.8" y="184">Size</text>
<text x="201.8" y="184">Number</text>
<text x="249.6" y="184">Revision</text>
<text x="189.8" y="191.1">Date:</text>
<text x="191" y="187.5">A4</text>
<text x="200.6" y="191.1">8/26/2024</text>
<text x="237.6" y="191.1">Sheet</text>
<text x="244" y="191.1">of</text>
<text x="35.9" y="197.1">1</text>
<text x="104.4" y="197.1">2</text>
<text x="173.1" y="197.1">3</text>
<text x="189.8" y="193.5">File:</text>
<text x="200.6" y="193.5">D:\ZUFS\..\Sheet1.SchDoc</text>
<text x="237.6" y="193.5">Drawn By: Omar Hassan</text>
<text x="241.7" y="197.1">4</text>
</g>
<g font-size="2.2" fill="#800000">
<text x="19" y="33.5">Vin+</text>
<text x="19" y="35.9">Vin-</text>
<text x="11.9" y="71.7">Vin+</text>
<text x="98.3" y="76.9" transform="rotate(90 98.3 76.9)">Battrey_Pack</text>
<text x="134.9" y="78.1" transform="rotate(90 134.9 78.1)">Battrey1-</text>
<text x="156.4" y="78.1" transform="rotate(90 156.4 78.1)">Battrey2+</text>
<text x="194.6" y="78.1" transform="rotate(90 194.6 78.1)">Battrey2-</text>
<text x="216.1" y="78.1" transform="rotate(90 216.1 78.1)">Battrey3+</text>
<text x="251.5" y="83.7">Vin-</text>
<text x="64.7" y="99.7">Battrey_Pack</text>
<text x="124.2" y="109.9">Battrey_Pack</text>
<text x="200.6" y="112.3">Vin-</text>
<text x="200.6" y="109.9">Battrey_Pack</text>
<text x="75.3" y="119.5">+5</text>
<text x="148" y="131.4">S</text>
<text x="177.9" y="131.4">NC</text>
<text x="52.6" y="138.6">GND</text>
<text x="64.5" y="138.6">GND</text>
<text x="95.6" y="145.8">GND</text>
<text x="21.4" y="150.5">Battrey_Pack</text>
<text x="21.4" y="155.3">Vin-</text>
<text x="96.8" y="152.9">+5</text>
<text x="124.2" y="152.9">Vin-</text>
<text x="64.5" y="172">GND</text>
<text x="95.6" y="172">GND</text>
</g>
<g font-size="2.2" fill="#000080">
<text x="31" y="31.1">P1</text>
<text x="114.2" y="35.6">R1</text>
<text x="120.6" y="34">BD140</text>
<text x="121.8" y="31.1">Q1</text>
<text x="173.9" y="35.6">R2</text>
<text x="180.3" y="34">BD140</text>
<text x="181.5" y="31.1">Q2</text>
<text x="231.3" y="35.6">R3</text>
<text x="237.6" y="34">BD140</text>
<text x="238.8" y="31.1">Q3</text>
<text x="31" y="40.6">282837-2</text>
<text x="104.7" y="38">R4</text>
<text x="105" y="40.6">20K</text>
<text x="114.2" y="38">1K</text>
<text x="136.3" y="37.1">D1</text>
<text x="145.3" y="40.4">330</text>
<text x="145.3" y="38">R5</text>
<text x="164.4" y="40.4">20K</text>
<text x="164.4" y="38">R6</text>
<text x="173.9" y="38">1K</text>
<text x="196" y="37.1">D2</text>
<text x="205" y="40.4">330</text>
<text x="205" y="38">R7</text>
<text x="221.7" y="40.4">20K</text>
<text x="221.7" y="38">R8</text>
<text x="231.3" y="38">1K</text>
<text x="253.4" y="37.1">D3</text>
<text x="262.3" y="40.4">330</text>
<text x="262.3" y="38">R9</text>
<text x="120.6" y="50.2">VR1</text>
<text x="120.6" y="52.6">TL431</text>
<text x="136.3" y="49">D4</text>
<text x="180.3" y="50.2">VR2</text>
<text x="180.3" y="52.6">TL431</text>
<text x="196" y="49">D5</text>
<text x="237.6" y="50.2">VR3</text>
<text x="237.6" y="52.6">TL431</text>
<text x="253.4" y="49">D6</text>
<text x="262.7" y="57.4">D7</text>
<text x="35.5" y="60.1">R16</text>
<text x="57" y="60.1">R17</text>
<text x="104.7" y="61.9">R10</text>
<text x="105" y="64.6">20K</text>
<text x="136.3" y="61">D8</text>
<text x="147.1" y="63.3">Green</text>
<text x="147.1" y="65.7">2.1 V</text>
<text x="147.8" y="61">D9</text>
<text x="164.4" y="64.3">20K</text>
<text x="164.4" y="61.9">R11</text>
<text x="196" y="61">D10</text>
<text x="206.8" y="63.3">Green</text>
<text x="206.8" y="65.7">2.1 V</text>
<text x="207.5" y="61">D11</text>
<text x="221.7" y="64.3">20K</text>
<text x="221.7" y="61.9">R12</text>
<text x="253.4" y="61">D12</text>
<text x="262.7" y="64.6">Green</text>
<text x="16.7" y="66.9">C1</text>
<text x="31" y="66.9">U1</text>
<text x="35.5" y="66.6">517</text>
<text x="57" y="66.6">4.7K</text>
<text x="77.6" y="69.3">C2</text>
<text x="262.7" y="66.9">2.1 V</text>
<text x="136.3" y="72.9">D13</text>
<text x="196" y="72.9">D14</text>
<text x="253.4" y="72.9">D15</text>
<text x="31" y="81.3">LM317</text>
<text x="35.8" y="83.7">U2</text>
<text x="109.6" y="82.5">R13</text>
<text x="169.3" y="82.5">R14</text>
<text x="229" y="82.5">R15</text>
<text x="109.6" y="84.8">M64W503KB40</text>
<text x="169.3" y="84.8">M64W503KB40</text>
<text x="229" y="84.8">M64W503KB40</text>
<text x="35.8" y="98">LM317</text>
<text x="45.3" y="98.5">R18</text>
<text x="45.3" y="104.4">2</text>
<text x="217.3" y="107.5">P2</text>
<text x="131.3" y="119.5">30K</text>
<text x="131.3" y="117.1">R19</text>
<text x="217.3" y="117.1">282837-2</text>
<text x="45.1" y="125">C4</text>
<text x="71.4" y="122.6">C3</text>
<text x="80.9" y="122.2">R20</text>
<text x="45.1" y="130.7">50V</text>
<text x="71.4" y="128.3">50V</text>
<text x="71.4" y="130.7">100nF</text>
<text x="80.9" y="128.7">1K</text>
<text x="100.2" y="129">D16</text>
<text x="157.6" y="129">J1</text>
<text x="45.1" y="133.1">1nF</text>
<text x="100.2" y="133.8">Green</text>
<text x="100.2" y="136.2">2.1 V</text>
<text x="40.6" y="141">U3</text>
<text x="131.3" y="143.3">7.5K</text>
<text x="131.3" y="141">R21</text>
<text x="157.6" y="141">TSW-101-07-G-T-LL</text>
<text x="78.8" y="155.3">J2</text>
<text x="77.6" y="167.3">TSW-101-07-G-T-LL</text>
<text x="40.6" y="172">ACS712ELCTR-20A-T</text>
<text x="193.4" y="179.2">BMS 3S 16.4V ZUFS Team</text>
</g>
</svg>
